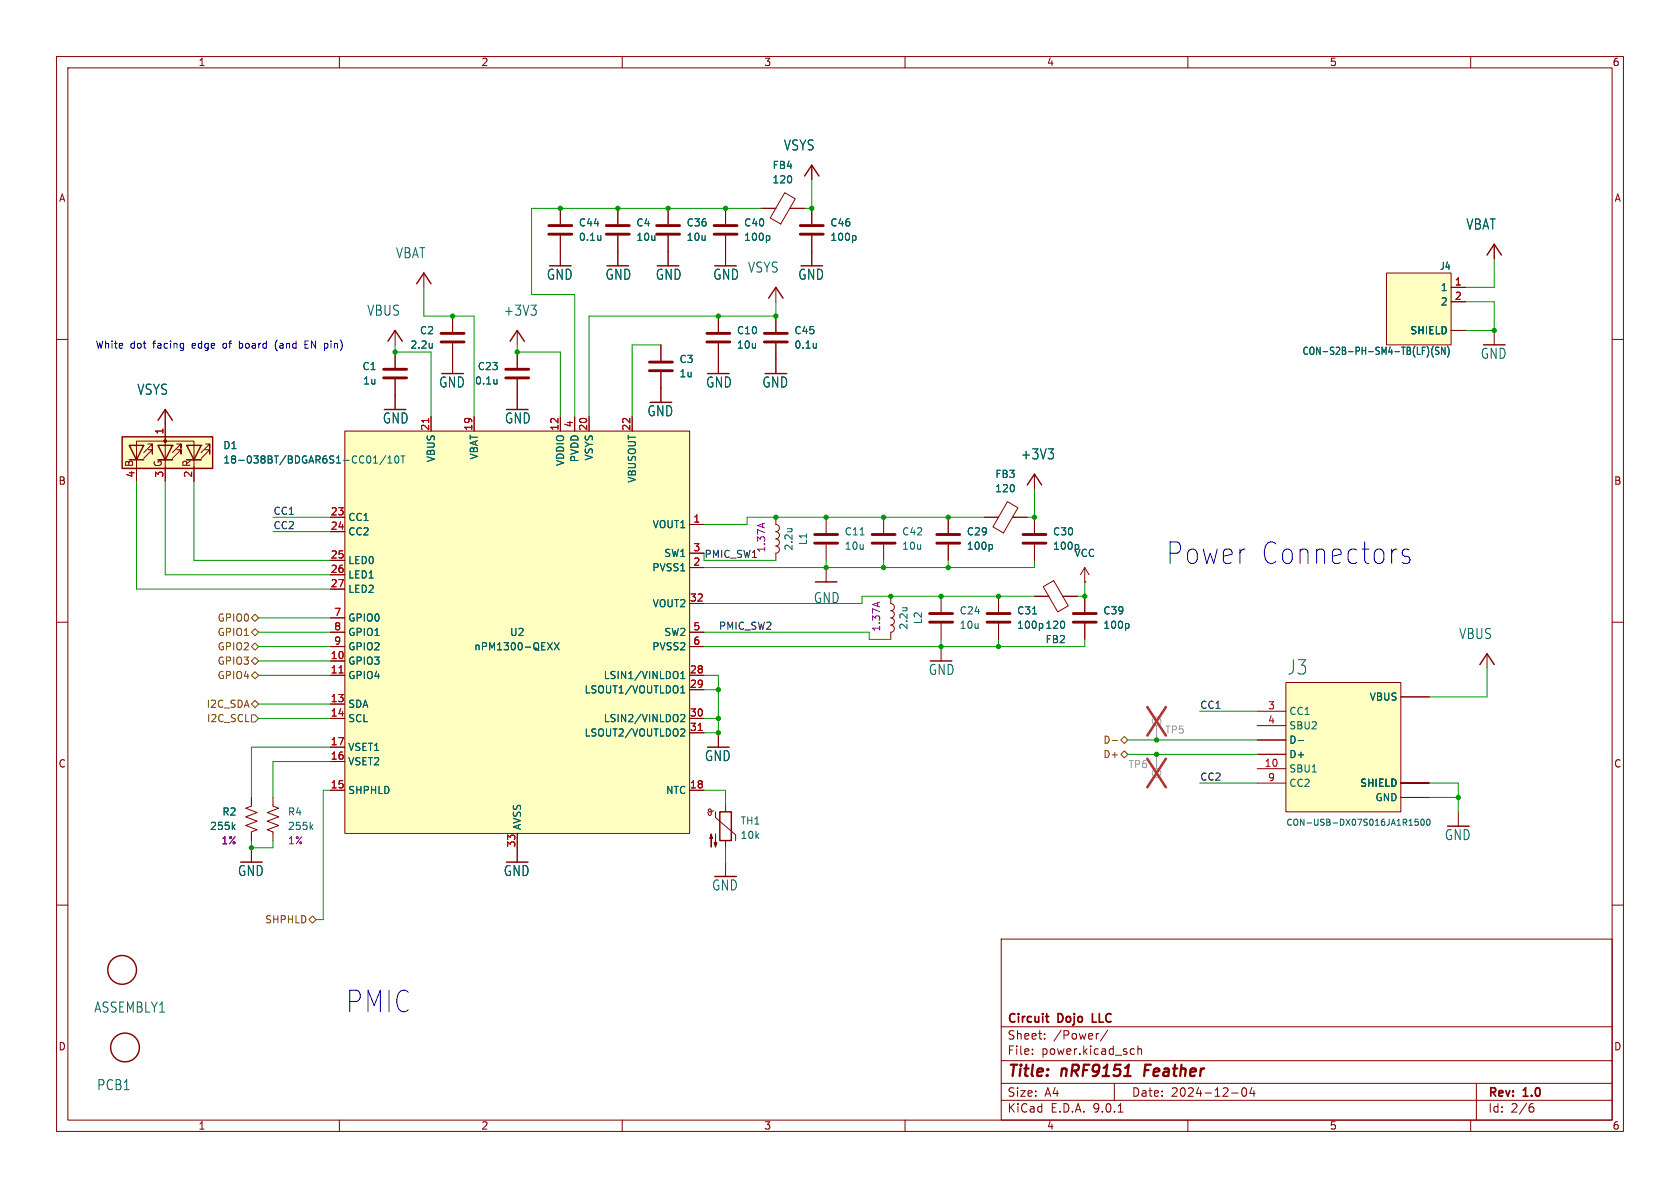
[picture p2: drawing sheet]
<svg xmlns="http://www.w3.org/2000/svg" width="297mm" height="210mm" viewBox="0 0 297 210" stroke-linecap="round" stroke-linejoin="round" font-family="sans-serif">
<g fill="none" stroke="#840000" stroke-width=".18">
<path d="M10 10h277v190h-277zM12 12h273v186h-273zM60 10v2M110 10v2M160 10v2M210 10v2M260 10v2M137.2 50.8v2.5M10 60h2M285 60h2M182.9 91.4v2.8M182.9 96.3v2.8"/>
<path d="M10 110h2M285 110h2M10 160h2M177 166h108v32h-108zM285 160h2M60 198v2M110 198v2M160 198v2M177 194.5h108M177 191.5h108M177 187.5h108M177 181.5h108"/>
<path d="M182.5 186.3v.1M182.5 185.5v.1M184.7 183.6v.1M184.7 182.8v.1M194.2 182.7l-.2 .1M195.8 182.1l-1.3 2M197 191.5v3M197.7 196.6h.8M200.1 185.4l.4 .1M200.5 186.3l-.4 .1M201.2 185.5l.2-.1 .3 .1 .1 .9M201.2 184.9v1.5"/>
<path d="M210 198v2M217.7 193.2h1.2M219.7 192.4l.2-.1a.81 .81 0 0 1 .6 .6 .81 .81 0 0 1-.3 .8l-.2 .1a.81 .81 0 0 1-.3-1.4zM221.3 192.2l-.3 1.1h.9M221.7 192.8v1M260 198v2M261 191.5v6.5M270.6 195.7h.4l.2 .3-.1 .5-.5 .1M271 195.1l-.4 .1"/>
</g>
<path d="M202.5 188.2l-.2 2" fill="none" stroke="#840000" stroke-width=".4"/>
<path d="M184.8 179.7h.6M193.1 179.2v1.5h.7M185.3 180.7h.1" fill="none" stroke="#840000" stroke-width=".3"/>
<path d="M135.9 52.7l1.3-1.9 1.2 1.9" fill="none" stroke="#840000" stroke-width=".25"/>
<path d="M180.8 94.5h4.1M180.8 96h4.1" fill="none" stroke="#840000" stroke-width=".51"/>
<path d="M190.5 96.3l.2 .2v.4" fill="none" stroke="#006464" stroke-width=".18"/>
<path d="M21.6 77.2h16v5.6h-16z" fill="#ffffc2"/>
<path d="M21.6 77.2h16v5.6h-16zM22.9 78.7h2.5l-1.3 2.6zM27.9 78.7h2.6l-1.3 2.6zM27.9 74.3l1.3-1.9 1.3 1.9M33 78.7h2.6l-1.3 2.6zM22.9 81.3h2.5M27.9 81.3h2.6M33 81.3h2.6" fill="none" stroke="#840000" stroke-width=".25"/>
<g fill="none" stroke="#840000" stroke-width=".18">
<path d="M128.3 36.8v2.8M143.5 36.8v2.8M128.3 41.7v5.3M143.5 41.7v5.3M26.2 79.5h.7v.8v-.8l-1.5 1.5M26.2 78.5h.7v.7v-.7l-1.5 1.5M27.9 78.7h2.6zM29.2 72.4v8.9M30.5 78.7h.1M31.2 79.5h.8v.8v-.8l-1.5 1.5M31.2 78.5h.8v.7v-.7l-1.5 1.5M33 78.7h2.6z"/>
<path d="M35.6 78.7h.1M36.3 79.5h.8v.8v-.8l-1.5 1.5M36.3 78.5h.8v.7v-.7l-1.5 1.5M24.1 81.3v-3.3h10.2v3.3M24.1 82.6v2.5M27.9 81.3h2.6M29.2 82.6v2.5M33 81.3h2.6M34.3 82.6v2.5M137.2 94a.64 .64 0 0 1 .6 .6 .64 .64 0 0 1-.6 .7 .64 .64 0 0 1 .6 .6 .64 .64 0 0 1-.6 .6 .63 .63 0 0 1 .6 .7 .63 .63 0 0 1-.6 .6v1.3M137.2 91.4v1.3a.63 .63 0 0 1 .6 .6 .63 .63 0 0 1-.6 .7M146 91.4v2.8"/>
<path d="M146 96.3v2.8M191.8 102.9h.1M191.8 100.3l-.8 1.3M191.8 100.3l.7 1.3M191.8 100.3v2.6M91.4 149.9v2.5"/>
</g>
<circle cx="29.2" cy="78" r=".25" fill="#840000" stroke="#840000" stroke-width=".18"/>
<g fill="none" stroke="#006464" stroke-width=".18">
<path d="M135.8 41.6l.3 .3v.3l-.3 .3M151.1 41.6l.2 .3v.3l-.2 .3M66 81.9h.8M66.3 80.8l.1-.2v1.3M68.2 80.5l-1.1 1.7M68.6 81.9h.7M68.6 81l.3-.4v1.3M69.9 80.7l.2-.1a.68 .68 0 0 1 .4 .6 .68 .68 0 0 1-.4 .7l-.2-.2-.1-.3zM70.9 80.6h.7M71.2 80.6v1.3M139.2 93.5h.8M139.9 93.5h.1"/>
<path d="M152.1 94.6h.7"/>
</g>
<path d="M126.2 39.9h4.1M141.5 39.9h4M126.2 41.4h4.1M141.5 41.4h4M144 94.5h4.1M144 96h4.1" fill="none" stroke="#840000" stroke-width=".51"/>
<path d="M135.2 92.5l-1.3 .4" fill="none" stroke="#840084" stroke-width=".18"/>
<path d="M61 76.2h60.9v71.1h-60.9z" fill="#ffffc2"/>
<g fill="none" stroke="#840000" stroke-width=".18">
<path d="M61 76.2h60.9v71.1h-60.9zM76.2 73.7v2.5M83.8 73.7v2.5M99.1 73.7v2.5M101.6 73.7v2.5M104.1 73.7v2.5M111.8 73.7v2.5M58.4 91.4h2.6M58.4 94h2.6M58.4 99.1h2.6M121.9 92.7h2.6M121.9 97.8h2.6"/>
<path d="M58.4 101.6h2.6M58.4 104.1h2.6M58.4 109.2h2.6M58.4 111.8h2.6M58.4 114.3h2.6M58.4 116.8h2.6M58.4 119.4h2.6M121.9 111.8h2.6M121.9 114.3h2.6M121.9 119.4h2.6M121.9 106.7h2.6M121.9 100.3h2.6"/>
<path d="M58.4 124.5h2.6M58.4 127h2.6M58.4 132.1h2.6M58.4 134.6h2.6M58.4 139.7h2.6M121.9 127h2.6M121.9 139.7h2.6M121.9 121.9h2.6M121.9 129.5h2.6M91.4 147.3v2.6"/>
</g>
<path d="M75.8 74v.7M59.9 119h.8M123.4 129.1h.8" fill="none" stroke="#a90000" stroke-width=".18"/>
<path d="M96.8 113.6l.8 1.3M97.6 113.6l-.8 1.3M98 113.6l.8 1.3M98.8 113.6l-.8 1.3M120.3 119.1l.4-.4v1.3M120.3 120h.8M120.3 122.5h.8M120.3 121.6l.4-.4v1.3M120.3 126.4l.5-.1 .3 .4-.8 .9h.8M120.5 128.8l.4 .1 .2 .3-.8 .9h.8" fill="none" stroke="#006464" stroke-width=".18"/>
<path d="M227.3 120.7h20.3v22.8h-20.3z" fill="#ffffc2"/>
<g fill="none" stroke="#840000" stroke-width=".18">
<path d="M99.1 36.8v2.8M109.2 36.8v2.8M118.1 36.8v2.8M134.6 36.8h2.6M138.7 34.1l1.9 1.1-2.6 4.4-1.8-1.1zM139.6 36.8h2.6M143.5 29.2v2.6M69.8 58.4v2.6M74.9 48.3v2.5M80 55.9v2.8M99.1 41.7v5.3M109.2 41.7v5.3"/>
<path d="M118.1 41.7v5.3M127 55.9v2.8M137.2 55.9v2.8M69.8 62.2v2.8M69.8 67.1v5.3M80 60.7v5.3M116.8 68.6v2.5M127 60.7v5.3M137.2 60.7v5.3M156.2 91.4v2.8M156.2 96.3v2.8M167.6 91.4v2.8"/>
<path d="M167.6 96.3v2.8M174 91.4h2.5M178.1 88.7l1.9 1.1-2.6 4.4-1.9-1.1zM179 91.4h2.6M182.9 83.8v2.6M146 100.3v2.6M157.5 108a.64 .64 0 0 1 .6 .6 .64 .64 0 0 1-.6 .6 .64 .64 0 0 1 .6 .7 .64 .64 0 0 1-.6 .6 .63 .63 0 0 1 .6 .6 .63 .63 0 0 1-.6 .7v1.2M157.5 105.4v1.3a.63 .63 0 0 1 .6 .6 .63 .63 0 0 1-.6 .7M166.4 105.4v2.8M166.4 110.2v2.8M166.4 114.3v2.5M176.5 105.4v2.8"/>
<path d="M176.5 110.2v2.8M182.9 105.4h2.5M184.4 103.7l1.9-1.1 2.5 4.5-1.8 1.1zM187.9 105.4h2.6M191.8 105.4v2.8M191.8 110.2v2.8M262.9 115.6v2.5M127 129.5v2.6M222.2 125.7h5.1M222.2 128.3h5.1M222.2 130.8h5.1M222.2 133.4h5.1"/>
<path d="M222.2 135.9h5.1M222.2 138.4h5.1M227.3 120.7h20.3v22.8h-20.3zM247.6 138.4h5.1M247.6 123.2h5.1M44.4 141v1.5l-1 .4 2.1 .7-2.1 .8 2.1 .8-2.1 .7 2.1 .8-1.1 .4v1.5M44.4 149.9v2.5M48.3 141v1.5l1 .4-2.1 .7 2.1 .8-2.1 .8 2.1 .7-2.1 .8 1.1 .4v1.5M126.1 143.3l-.2 .2h-.4l-.2-.1v-.3l.2-.1 .2 .2v.7l-.1 .2h-.3l-.2-.5M126.5 143.5v1l3.5 3.1v1M128.3 142.2v1.3M128.3 148.6v1.3"/>
<path d="M128.3 152.4v2.5M247.6 141h5.1M257.8 143.5v2.6"/>
</g>
<g fill="none" stroke="#006464" stroke-width=".18">
<path d="M106.2 41.6v.9M106.2 42.4h.1M76.4 60.7v.8M76.4 61.4v.1M144.3 60.7v.8M144.3 61.4v.1M185.3 79.3h.9l-.5 .7M175.2 96.3l.3 .2v.4l-.3 .2M186.2 80.2v.8M159.5 107.4h.8M160.2 107.4l.1 .1M182.5 108.5h.8"/>
<path d="M199.3 110.2l.3 .3v.3l-.3 .3M229.5 130.9h1M41.2 146.1l.4 .5M41.6 145.8l-.5 .5M55 146.1l.3 .5M55.3 145.8l-.5 .5M249.1 145.9h.6M250.7 144.8h-.5l-.1 .5h.6v.5l-.1 .1-.5-.1M251.3 144.9l.1-.1a.58 .58 0 0 1 .4 .6 .58 .58 0 0 1-.4 .5l-.2-.4zM252.4 144.9l.1-.1a.58 .58 0 0 1 .3 .6 .58 .58 0 0 1-.3 .5 .72 .72 0 0 1-.1-1z"/>
</g>
<g fill="none" stroke="#840000" stroke-width=".51">
<path d="M97 39.9h4.1M107.2 39.9h4.1M116.1 39.9h4M78 58.9h4M97 41.4h4.1M107.2 41.4h4.1M116.1 41.4h4M125 58.9h4M135.1 58.9h4.1M67.8 65.3h4.1M67.8 66.8h4.1M78 60.5h4"/>
<path d="M125 60.5h4M135.1 60.5h4.1M154.2 94.5h4M154.2 96h4M165.6 94.5h4.1M165.6 96h4.1M164.3 108.5h4.1M164.3 110h4.1M174.5 108.5h4.1M174.5 110h4.1M189.7 108.5h4.1M189.7 110h4.1"/>
</g>
<g fill="none" stroke="#840000" stroke-width=".25">
<path d="M142.2 31.1l1.3-1.9 1.3 1.9M73.7 50.2l1.2-1.9 1.3 1.9M68.6 60.3l1.2-1.9 1.3 1.9M181.6 85.7l1.3-1.9 1.2 1.9M144.1 102.9h3.9M261.6 117.5l1.3-1.9 1.3 1.9M127.3 143.5h2v5.1h-2z"/>
<circle cx="21.6" cy="171.4" r="2.54"/>
<circle cx="22.1" cy="185.2" r="2.54"/>
</g>
<path d="M155.5 106.4l-1.3 .5" fill="none" stroke="#840084" stroke-width=".18"/>
<g fill="#840000" stroke="#840000" stroke-width=".18">
<path d="M125.7 147.4l.3 .8h-.5l.2-.8v2.3z"/>
<path d="M126.5 147.4v2.3l-.3-.7h.5l-.2 .7z"/>
</g>
<g fill="none" stroke="#a1a1a1" stroke-width=".18">
<path d="M204.5 128.3v2.5"/>
<circle cx="204.5" cy="127.5" r=".76"/>
</g>
<path d="M202.8 125l3.3 5M206.1 125l-3.3 5" fill="none" stroke="#e12e31" stroke-width=".46"/>
<path d="M245.1 48.3h11.4v12.7h-11.4z" fill="#ffffc2"/>
<g fill="none" stroke="#840000" stroke-width=".18">
<path d="M99.1 36.8v2.8M109.2 36.8v2.8M118.1 36.8v2.8M128.3 36.8v2.8M134.6 36.8h2.6M139.7 36.8h2.5M143.5 29.2v2.6M143.5 36.8v2.8M80 55.9v2.8M91.4 58.4v2.6M99.1 41.7v5.3M109.2 41.7v5.3"/>
<path d="M118.1 41.7v5.3M127 55.9v2.8M128.3 41.7v5.3M137.2 55.9v2.8M143.5 41.7v5.3M245.1 48.3h11.4v12.7h-11.4zM256.5 50.8h2.6M256.5 53.3h2.6M256.5 58.4h2.6M264.2 43.2v2.5M264.2 58.4v2.6M29.2 72.4v5.1"/>
<path d="M69.8 62.2v2.8M69.8 67.1v5.3M76.2 73.7v2.5M80 60.7v5.3M83.8 73.7v2.5M91.4 62.2v2.8M91.4 67.1v5.3M99.1 73.7v2.5M101.6 73.7v2.5M104.1 73.7v2.5M111.8 73.7v2.5M116.8 61v2.8"/>
<path d="M116.8 65.8v5.3M127 60.7v5.3M137.2 60.7v5.3M24.1 82.6v2.5M29.2 82.6v2.5M34.3 82.6v2.5M58.4 91.4h2.6M58.4 94h2.6M58.4 99.1h2.6M121.9 92.7h2.6M121.9 97.8h2.6M167.6 91.4v2.8"/>
<path d="M167.6 96.3v2.8M174 91.4h2.5M179.1 91.4h2.5M182.9 83.8v2.6M182.9 91.4v2.8M182.9 96.3v2.8M58.4 101.6h2.6M58.4 104.1h2.6M58.4 109.2h2.6M58.4 111.8h2.6M58.4 114.3h2.6M58.4 116.8h2.6"/>
<path d="M58.4 119.4h2.6M121.9 111.8h2.6M121.9 114.3h2.6M121.9 119.4h2.6M121.9 106.7h2.6M121.9 100.3h2.6M176.5 105.4v2.8M176.5 110.2v2.8M182.9 105.4h2.5M188 105.4h2.5M191.8 102.9h.1M191.8 105.4v2.8"/>
<path d="M191.8 110.2v2.8M58.4 124.5h2.6M58.4 127h2.6M58.4 132.1h2.6M58.4 134.6h2.6M58.4 139.7h2.6M121.9 127h2.6M121.9 139.7h2.6M121.9 121.9h2.6M121.9 129.5h2.6M127 129.5v2.6M44.4 141v1.2"/>
<path d="M44.4 147.3v1.3M44.4 149.9v2.5M91.4 147.3v5.1"/>
</g>
<g fill="none" stroke="#006464" stroke-width=".18">
<path d="M93.9 53.9h.9l-.5 .7M94.7 54.8v.8M106.2 41.6v.9M106.2 42.4h.1M135.8 41.6l.3 .3v.3l-.3 .3M151.1 41.6l.2 .3v.3l-.2 .3M76.4 60.7v.8M76.4 61.4v.1M87.9 67v.9M87.9 67.8h-.1M144.3 60.7v.8M144.3 61.4v.1"/>
<path d="M185.3 79.3h.9l-.5 .7M251.4 61.4h.6M252.3 61.2a1.66 1.66 0 0 1 0 1.9M253.4 61.2a1.66 1.66 0 0 0 0 1.9M254.4 61.4h-.4l-.2 .1v.4l.5 .2 .1 .3-.2 .2h-.4M255.5 61.4v1.2l-.6-1.2v1.2M255.9 61.2a1.66 1.66 0 0 1 0 1.9M66 81.9h.8M66.3 80.8l.1-.2v1.3M68.2 80.5l-1.1 1.7M68.6 81.9h.7M68.6 81l.3-.4v1.3"/>
<path d="M69.9 80.7l.2-.1a.68 .68 0 0 1 .4 .6 .68 .68 0 0 1-.4 .7l-.2-.2-.1-.3zM70.9 80.6h.7M71.2 80.6v1.3M175.2 96.3l.3 .2v.4l-.3 .2M186.2 80.2v.8M190.5 96.3l.2 .2v.4M96.8 113.6l.8 1.3M97.6 113.6l-.8 1.3M98 113.6l.8 1.3M98.8 113.6l-.8 1.3M120.3 119.1l.4-.4v1.3M120.3 120h.8"/>
<path d="M182.5 108.5h.8M199.3 110.2l.3 .3v.3l-.3 .3M120.3 122.5h.8M120.3 121.6l.4-.4v1.3M120.3 126.4l.5-.1 .3 .4-.8 .9h.8M120.5 128.8l.4 .1 .2 .3-.8 .9h.8M41.2 146.1l.4 .5M41.6 145.8l-.5 .5"/>
</g>
<path d="M262.9 45.1l1.3-1.9 1.2 1.9M90.2 60.3l1.2-1.9 1.3 1.9" fill="none" stroke="#840000" stroke-width=".25"/>
<path d="M89.4 65.3h4.1M89.4 66.8h4.1M114.8 64h4.1M114.8 65.5h4.1" fill="none" stroke="#840000" stroke-width=".51"/>
<g fill="none" stroke="#a1a1a1" stroke-width=".18">
<path d="M204.5 133.4v2.5"/>
<circle cx="204.5" cy="136.7" r=".76"/>
</g>
<path d="M202.8 134.1l3.3 5.1M206.1 134.1l-3.3 5.1" fill="none" stroke="#e12e31" stroke-width=".46"/>
<path d="M44.4 116.8l.7-.6 .6 .6-.6 .7zM44.4 119.4l.7-.7 .6 .7-.6 .6zM44.4 111.8l.7-.7 .6 .7-.6 .6zM44.4 114.3l.7-.6 .6 .6-.6 .6zM45.1 108.6l.6 .6-.6 .7-.7-.7zM44.4 124.5l.7-.7 .6 .7-.6 .6zM44.4 126.4h.7l.6 .6-.6 .6h-.7zM196.6 130.9h1M198.1 133.4l.7-.7 .6 .7-.6 .6zM198.1 130.8l.7-.6 .6 .6-.6 .6zM54.6 162.6l.6-.7 .7 .7-.7 .6z" fill="none" stroke="#725600" stroke-width=".18"/>
<g fill="none" stroke="#009600" stroke-width=".18">
<path d="M134.6 36.8h-40.6v15.3h7.6v21.6M143.5 31.8v5h-1.3M74.9 50.8v5.1h8.9v17.8M137.2 53.3v2.6h-33.1v17.8M259.1 53.3h5.1v5.1h-5.1M264.2 45.7v5.1h-5.1M69.8 61v1.2h6.4v11.5M91.4 61v1.2h7.7v11.5M116.8 61h-5v12.7M24.1 85.1v19h34.3M29.2 85.1v16.5h29.2M34.3 85.1v14h24.1"/>
<path d="M48.3 91.4h10.1M48.3 94h10.1M124.5 99.1h12.7M146 99.1v1.2M156.2 99.1v1.2M167.6 99.1v1.2M174 91.4h-41.9v1.3h-7.6M182.9 86.4v5h-1.3M182.9 99.1v1.2h-58.4M45.7 114.3h12.7M45.7 119.4h12.7M45.7 116.8h12.7"/>
<path d="M45.7 111.8h12.7M45.7 109.2h12.7M124.5 119.4h2.5v10.1h-2.5M124.5 111.8h29.2v1.2h3.8M166.4 113v1.3M176.5 113v1.3M182.9 105.4h-30.5v1.3h-27.9M191.8 113v1.3h-67.3M191.8 102.9v2.5h-1.3M262.9 118.1v5.1h-10.2M45.7 127h12.7M45.7 124.5h12.7"/>
<path d="M58.4 134.6h-10.1v6.4M58.4 139.7h-1.3v22.9h-1.2M58.4 132.1h-14v8.9M124.5 139.7h3.8v2.5M124.5 127h2.5M124.5 121.9h2.5M199.4 130.8h22.8M199.4 133.4h22.8M212.1 125.7h10.1M212.1 138.4h10.1M252.7 138.4h5.1v5.1M44.4 148.6v1.3h3.9v-1.3"/>
<path d="M128.3 149.9v2.5M252.7 141h5.1"/>
</g>
<path d="M32.3 60.7l.2 .1M32.5 60.7l-.1 1.1M32.5 61.5h-.2M42.3 60.3v1.2M42.3 61.5h.1M42.4 60.7l-.1 .1M49 60.1a1.46 1.46 0 0 0 0 1.9M53.9 60.9h.4M54.5 60.3h-.6v1.2h.6M249.1 97.2l-.3-.1h-.5a.66 .66 0 0 0-.4 .6 .66 .66 0 0 0 .4 .6h.5a.66 .66 0 0 1 .5 .7 .66 .66 0 0 1-.5 .6h-.6l-.3-.2" fill="none" stroke="#0000c2" stroke-width=".18"/>
<path d="M75.8 74v.7M59.9 119h.8M123.4 129.1h.8" fill="none" stroke="#a90000" stroke-width=".18"/>
<g fill="#009600" stroke="#009600" stroke-width=".18">
<circle cx="99.1" cy="36.8" r=".38"/>
<circle cx="127" cy="55.9" r=".38"/>
<circle cx="91.4" cy="62.2" r=".38"/>
<circle cx="118.1" cy="36.8" r=".38"/>
<circle cx="109.2" cy="36.8" r=".38"/>
<circle cx="128.3" cy="36.8" r=".38"/>
<circle cx="80" cy="55.9" r=".38"/>
<circle cx="127" cy="121.9" r=".38"/>
<circle cx="127" cy="127" r=".38"/>
<circle cx="127" cy="129.5" r=".38"/>
<circle cx="156.2" cy="91.4" r=".38"/>
<circle cx="146.1" cy="100.3" r=".38"/>
<circle cx="156.2" cy="100.3" r=".38"/>
<circle cx="167.6" cy="91.4" r=".38"/>
<circle cx="137.2" cy="91.4" r=".38"/>
<circle cx="146.1" cy="91.4" r=".38"/>
<circle cx="137.2" cy="55.9" r=".38"/>
<circle cx="143.5" cy="36.8" r=".38"/>
<circle cx="176.5" cy="114.3" r=".38"/>
<circle cx="176.5" cy="105.4" r=".38"/>
<circle cx="182.9" cy="91.4" r=".38"/>
<circle cx="191.8" cy="105.4" r=".38"/>
<circle cx="257.8" cy="141" r=".38"/>
<circle cx="264.2" cy="58.4" r=".38"/>
<circle cx="204.5" cy="133.4" r=".38"/>
<circle cx="204.5" cy="130.8" r=".38"/>
<circle cx="157.5" cy="105.4" r=".38"/>
<circle cx="167.6" cy="100.3" r=".38"/>
<circle cx="166.4" cy="105.4" r=".38"/>
<circle cx="166.4" cy="114.3" r=".38"/>
<circle cx="44.5" cy="149.9" r=".38"/>
<circle cx="69.9" cy="62.2" r=".38"/>
</g>
<g font-size="5.3" fill="#0000c2">
<text x="206" y="100.1">Power</text>
<text x="222.6" y="100.1">Connectors</text>
<text x="61" y="179.3">PMIC</text>
</g>
<text font-size="3.5" fill="#006464" x="227.5" y="119.5">J3</text>
<g font-size="2.8" fill="#840000">
<text x="178" y="190.9">Title:</text>
<text x="187.7" y="190.9">nRF9151</text>
<text x="203.1" y="190.9">Feather</text>
</g>
<g font-size="2.5" fill="#006464">
<text x="138.5" y="26.8">VSYS</text>
<text x="259.1" y="40.8">VBAT</text>
<text x="69.9" y="45.9">VBAT</text>
<text x="96.6" y="49.7">GND</text>
<text x="106.9" y="49.7">GND</text>
<text x="115.8" y="49.7">GND</text>
<text x="126" y="49.7">GND</text>
<text x="132.1" y="48.4">VSYS</text>
<text x="141" y="49.7">GND</text>
<text x="64.8" y="56">VBUS</text>
<text x="89" y="56">+3V3</text>
<text x="261.7" y="63.6">GND</text>
<text x="24.2" y="70">VSYS</text>
<text x="77.5" y="68.7">GND</text>
<text x="124.7" y="68.7">GND</text>
<text x="134.7" y="68.7">GND</text>
<text x="67.6" y="75.1">GND</text>
<text x="89.2" y="75.1">GND</text>
<text x="114.4" y="73.8">GND</text>
<text x="180.4" y="81.4">+3V3</text>
<text x="143.8" y="106.8">GND</text>
<text x="257.9" y="113.2">VBUS</text>
<text x="164.1" y="119.5">GND</text>
<text x="124.5" y="134.8">GND</text>
<text x="255.3" y="148.7">GND</text>
<text x="42" y="155.1">GND</text>
<text x="89" y="155.1">GND</text>
<text x="125.8" y="157.6">GND</text>
<text x="16.6" y="179.2">ASSEMBLY1</text>
<text x="17.1" y="192.9">PCB1</text>
</g>
<g font-size="2.1" fill="#840000">
<text x="178" y="184">Sheet:</text>
<text x="178" y="181.2">Circuit</text>
<text x="186.2" y="184">/Power/</text>
<text x="187.1" y="181.2">Dojo</text>
<text x="193.8" y="181.2">LLC</text>
<text x="178" y="186.7">File:</text>
<text x="184.1" y="186.7">power.kicad_sch</text>
<text x="178" y="196.9">KiCad</text>
<text x="178" y="194.1">Size:</text>
<text x="184.7" y="194.1">A4</text>
<text x="185.7" y="196.9">E.D.A.</text>
<text x="193.3" y="196.9">9.0.1</text>
<text x="200" y="194.1">Date:</text>
<text x="207" y="194.1">2024-12-04</text>
<text x="263" y="194.3">Rev:</text>
<text x="263" y="196.9">Id:</text>
<text x="267.1" y="196.9">2/6</text>
<text x="269.4" y="194.3">1.0</text>
</g>
<g font-size="1.8" fill="#840000">
<text x="35" y="11.9">1</text>
<text x="85" y="11.9">2</text>
<text x="135" y="11.9">3</text>
<text x="185" y="11.9">4</text>
<text x="235" y="11.9">5</text>
<text x="285" y="11.9">6</text>
<text x="10.3" y="35.9">A</text>
<text x="285.3" y="35.9">A</text>
<text x="23.7" y="82.7" transform="rotate(-90 23.7 82.7)">B</text>
<text x="28.8" y="82.7" transform="rotate(-90 28.8 82.7)">G</text>
<text x="33.9" y="82.7" transform="rotate(-90 33.9 82.7)">R</text>
<text x="10.3" y="85.9">B</text>
<text x="285.3" y="85.9">B</text>
<text x="10.3" y="135.9">C</text>
<text x="285.3" y="135.9">C</text>
<text x="10.3" y="185.9">D</text>
<text x="285.3" y="185.9">D</text>
<text x="35" y="199.9">1</text>
<text x="85" y="199.9">2</text>
<text x="135" y="199.9">3</text>
<text x="185" y="199.9">4</text>
<text x="235" y="199.9">5</text>
<text x="285" y="199.9">6</text>
</g>
<g font-size="1.8" fill="#006464">
<text x="136.5" y="32.6">120</text>
<text x="136.5" y="30.1">FB4</text>
<text x="102.2" y="40.2">C44</text>
<text x="112.4" y="40.2">C4</text>
<text x="121.3" y="40.2">C36</text>
<text x="131.5" y="40.2">C40</text>
<text x="146.7" y="40.2">C46</text>
<text x="102.2" y="42.8">0.1u</text>
<text x="112.4" y="42.8">10u</text>
<text x="121.3" y="42.8">10u</text>
<text x="131.5" y="42.8">100p</text>
<text x="146.7" y="42.8">100p</text>
<text x="254.5" y="47.9">J4</text>
<text x="254.6" y="51.7">1</text>
<text x="74.1" y="59.3">C2</text>
<text x="130.2" y="59.3">C10</text>
<text x="140.3" y="59.3">C45</text>
<text x="249.2" y="59.3">SHIELD</text>
<text x="254.6" y="54.2">2</text>
<text x="64" y="65.6">C1</text>
<text x="72.4" y="61.8">2.2u</text>
<text x="84.4" y="65.6">C23</text>
<text x="120" y="64.4">C3</text>
<text x="130.2" y="61.8">10u</text>
<text x="140.3" y="61.8">0.1u</text>
<text x="230.2" y="62.9">CON-S2B-PH-SM4-TB(LF)(SN)</text>
<text x="64.1" y="68.2">1u</text>
<text x="83.9" y="68.2">0.1u</text>
<text x="120" y="66.9">1u</text>
<text x="39.4" y="79.6">D1</text>
<text x="39.4" y="82.1">18-038BT/BDGAR6S1-CC01/10T</text>
<text x="77.1" y="81.8" transform="rotate(-90 77.1 81.8)">VBUS</text>
<text x="84.7" y="81.3" transform="rotate(-90 84.7 81.3)">VBAT</text>
<text x="99.9" y="82.5" transform="rotate(-90 99.9 82.5)">VDDIO</text>
<text x="102.5" y="81.8" transform="rotate(-90 102.5 81.8)">PVDD</text>
<text x="105" y="81.5" transform="rotate(-90 105 81.5)">VSYS</text>
<text x="112.6" y="85.4" transform="rotate(-90 112.6 85.4)">VBUSOUT</text>
<text x="175.8" y="87.2">120</text>
<text x="175.9" y="84.7">FB3</text>
<text x="61.5" y="92.3">CC1</text>
<text x="61.5" y="94.8">CC2</text>
<text x="115.3" y="93.6">VOUT1</text>
<text x="149.2" y="94.8">C11</text>
<text x="159.4" y="94.8">C42</text>
<text x="170.8" y="94.8">C29</text>
<text x="186.1" y="94.8">C30</text>
<text x="61.5" y="99.9">LED0</text>
<text x="115.2" y="101.2">PVSS1</text>
<text x="117.3" y="98.7">SW1</text>
<text x="140.3" y="97.4" transform="rotate(-90 140.3 97.4)">2.2u</text>
<text x="142.8" y="96.5" transform="rotate(-90 142.8 96.5)">L1</text>
<text x="149.2" y="97.4">10u</text>
<text x="159.4" y="97.4">10u</text>
<text x="170.8" y="97.4">100p</text>
<text x="186.1" y="97.4">100p</text>
<text x="189.9" y="98.7">VCC</text>
<text x="61.5" y="102.5">LED1</text>
<text x="61.5" y="105">LED2</text>
<text x="115.3" y="107.5">VOUT2</text>
<text x="61.5" y="110.1">GPIO0</text>
<text x="61.5" y="112.6">GPIO1</text>
<text x="90.1" y="112.6">U2</text>
<text x="117.3" y="112.6">SW2</text>
<text x="160.6" y="111.4" transform="rotate(-90 160.6 111.4)">2.2u</text>
<text x="163.2" y="110.4" transform="rotate(-90 163.2 110.4)">L2</text>
<text x="169.6" y="108.8">C24</text>
<text x="169.6" y="111.4">10u</text>
<text x="179.7" y="111.4">100p 120</text>
<text x="179.7" y="108.8">C31</text>
<text x="184.8" y="113.9">FB2</text>
<text x="195" y="111.4">100p</text>
<text x="195" y="108.8">C39</text>
<text x="61.5" y="115.2">GPIO2</text>
<text x="61.5" y="117.7">GPIO3</text>
<text x="83.7" y="115.2">nPM1300-QEXX</text>
<text x="115.2" y="115.2">PVSS2</text>
<text x="61.5" y="120.2">GPIO4</text>
<text x="61.5" y="125.3">SDA</text>
<text x="103.2" y="122.8">LSOUT1/VOUTLDO1</text>
<text x="106.6" y="120.2">LSIN1/VINLDO1</text>
<text x="242" y="124.1">VBUS</text>
<text x="61.5" y="127.9">SCL</text>
<text x="103.2" y="130.4">LSOUT2/VOUTLDO2</text>
<text x="106.6" y="127.9">LSIN2/VINLDO2</text>
<text x="227.8" y="126.6">CC1</text>
<text x="227.8" y="129.1">SBU2</text>
<text x="227.8" y="131.7">D-</text>
<text x="61.5" y="132.9">VSET1</text>
<text x="61.5" y="135.5">VSET2</text>
<text x="227.8" y="134.2">D+</text>
<text x="227.8" y="136.8">SBU1</text>
<text x="61.5" y="140.6">SHPHLD</text>
<text x="117.6" y="140.6">NTC</text>
<text x="227.8" y="139.3">CC2</text>
<text x="240.3" y="139.3">SHIELD</text>
<text x="243.1" y="141.8">GND</text>
<text x="37" y="146.9">255k</text>
<text x="39.2" y="144.4">R2</text>
<text x="50.8" y="144.4">R4</text>
<text x="50.8" y="146.9">255k</text>
<text x="92.3" y="146.8" transform="rotate(-90 92.3 146.8)">AVSS</text>
<text x="130.8" y="148.5">10k</text>
<text x="130.8" y="146">TH1</text>
</g>
<g font-size="1.8" fill="#a90000">
<text x="257.1" y="50.5">1</text>
<text x="257.1" y="53.1">2</text>
<text x="29" y="76.9" transform="rotate(-90 29 76.9)">1</text>
<text x="75.9" y="76.2" transform="rotate(-90 75.9 76.2)">21</text>
<text x="83.6" y="76.2" transform="rotate(-90 83.6 76.2)">19</text>
<text x="98.8" y="76.2" transform="rotate(-90 98.8 76.2)">12</text>
<text x="101.3" y="75.6" transform="rotate(-90 101.3 75.6)">4</text>
<text x="103.9" y="76.2" transform="rotate(-90 103.9 76.2)">20</text>
<text x="111.5" y="76.2" transform="rotate(-90 111.5 76.2)">22</text>
<text x="23.9" y="84.5" transform="rotate(-90 23.9 84.5)">4</text>
<text x="29" y="84.5" transform="rotate(-90 29 84.5)">3</text>
<text x="34" y="84.5" transform="rotate(-90 34 84.5)">2</text>
<text x="58.4" y="91.2">23</text>
<text x="58.4" y="93.7">24</text>
<text x="122.5" y="92.5">1</text>
<text x="58.4" y="98.8">25</text>
<text x="58.4" y="101.3">26</text>
<text x="122.5" y="97.5">3</text>
<text x="122.5" y="100.1">2</text>
<text x="58.4" y="103.9">27</text>
<text x="121.9" y="106.4">32</text>
<text x="59" y="109">7</text>
<text x="59" y="111.5">8</text>
<text x="122.5" y="111.5">5</text>
<text x="58.4" y="116.6">10</text>
<text x="58.4" y="119.1">11</text>
<text x="59" y="114">9</text>
<text x="121.9" y="119.1">28</text>
<text x="122.5" y="114">6</text>
<text x="58.4" y="124.2">13</text>
<text x="121.9" y="121.7">29</text>
<text x="224.1" y="125.5">3</text>
<text x="58.4" y="126.7">14</text>
<text x="58.4" y="131.8">17</text>
<text x="121.9" y="126.7">30</text>
<text x="121.9" y="129.3">31</text>
<text x="224.1" y="128">4</text>
<text x="58.4" y="134.4">16</text>
<text x="223.5" y="135.6">10</text>
<text x="58.4" y="139.4">15</text>
<text x="121.9" y="139.4">18</text>
<text x="224.1" y="138.2">9</text>
<text x="91.2" y="149.9" transform="rotate(-90 91.2 149.9)">33</text>
</g>
<g font-size="1.8" fill="#0000c2">
<text x="16.8" y="61.8">White</text>
<text x="23" y="61.8">dot</text>
<text x="27.2" y="61.8">facing</text>
<text x="34.2" y="61.8">edge</text>
<text x="39.9" y="61.8">of</text>
<text x="42.9" y="61.8">board</text>
<text x="49.5" y="61.8">(and</text>
<text x="54.9" y="61.8">EN pin)</text>
</g>
<g font-size="1.8" fill="#0f0f0f">
<text x="48.3" y="91.1">CC1</text>
<text x="48.3" y="93.6">CC2</text>
<text x="127" y="111.4">PMIC_SW2</text>
<text x="212.1" y="125.4">CC1</text>
<text x="212.1" y="138.1">CC2</text>
</g>
<text font-size="1.8" fill="#009600" x="124.5" y="98.7">PMIC_SW1</text>
<g font-size="1.8" fill="#840084">
<text x="135.5" y="97.8" transform="rotate(-90 135.5 97.8)">1.37A</text>
<text x="155.8" y="111.8" transform="rotate(-90 155.8 111.8)">1.37A</text>
<text x="39" y="149.5">1%</text>
<text x="50.8" y="149.5">1%</text>
</g>
<g font-size="1.8" fill="#725600">
<text x="38.4" y="110.1">GPIO0</text>
<text x="38.4" y="112.6">GPIO1</text>
<text x="38.4" y="117.7">GPIO3</text>
<text x="38.4" y="115.2">GPIO2</text>
<text x="36.4" y="125.3">I2C_SDA</text>
<text x="38.4" y="120.2">GPIO4</text>
<text x="36.5" y="127.9">I2C_SCL</text>
<text x="46.8" y="163.4">SHPHLD</text>
</g>
<g font-size="1.8" fill="#989898">
<text x="205.9" y="129.9">TP5</text>
<text x="199.4" y="136">TP6</text>
</g>
<g font-size="1.7" fill="#725600">
<text x="195" y="131.7">D-</text>
<text x="195" y="134.2">D+</text>
</g>
<text font-size="1.5" fill="#006464" x="227.3" y="146.2">CON-USB-DX07S016JA1R1500</text>
</svg>
